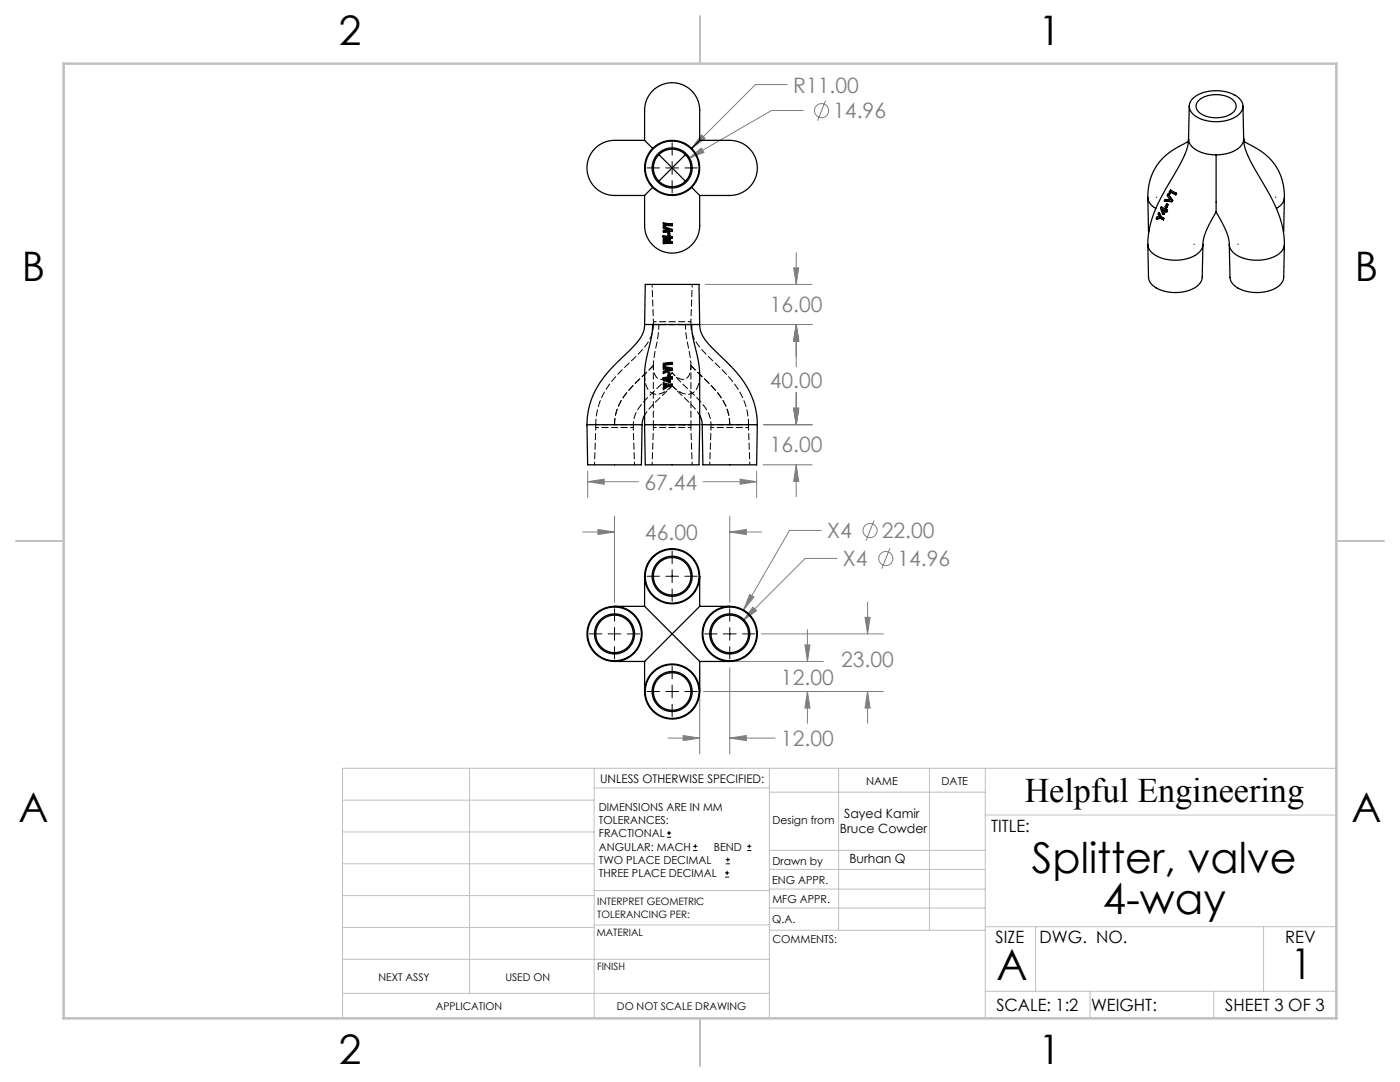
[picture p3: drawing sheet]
<svg xmlns="http://www.w3.org/2000/svg" width="279mm" height="216mm" viewBox="0 0 279 216" stroke-linecap="round" stroke-linejoin="round" font-family="sans-serif">
<g fill="none" stroke="#808080" stroke-width=".2">
<path d="M157.1 16.9h-6.3l-12.8 12.7M135.6 28.2l1.5 .6M137.4 31.6l2.6-2.1 .5 .9zM140 26.9l.7 .7-2.7 2zM160.3 22.1h-6.3l-16.6 9.5M164.8 20.1l-1.6 4M140.8 56.8h21.3M158.4 53.5h1l-.5 3.3zM158.9 50.4v6.4M139.3 64.8h22.8M158.9 64.8l.5 3.3h-1zM158.9 64.8v8.4"/>
<path d="M158.9 78.2v6.6M117.3 96.1l3.3-.5v1zM117.3 94v5.3M117.3 96.1h10.1M140.3 96.1h10.7M147.7 95.6l3.3 .5-3.3 .5zM151 94v5.3M152.3 92.8h9.8M152.4 84.8h9.7M158.4 81.5h1l-.5 3.3zM158.9 92.8l.5 3.3h-1zM158.9 92.8v6.3"/>
<path d="M116.3 106.2h6.3M119.3 105.7l3.3 .5-3.3 .5zM122.6 103v17.2M145.6 106.2l3.3-.5v1zM145.6 103v17.2M145.6 106.2h6.4M149.6 118.6l.9 .5-2.1 2.6zM163.9 105.8h-6.3l-9.2 15.9M167 111.4h-6.3l-12.4 12.4M174.4 103.8l-1.6 4.1M177.6 109.4l-1.6 4.1M139.6 133.3v17.1"/>
<path d="M140.4 138h35.9M140.9 132h23.4M145.6 133.3v17.1M150.3 121.1l.7 .8-2.7 1.9zM151.9 126.5h24.4M160.6 128.7h1l-.5 3.3zM161.1 138l.5 3.3h-1zM161.1 125.6v6.4M161.1 138v6.3M172.6 123.2h1l-.5 3.3zM173.1 120.1v6.4M173.1 138v6.3"/>
<path d="M173.1 138l.5 3.3h-1zM133.3 147.3h6.3M136.3 146.8l3.3 .5-3.3 .5zM145.6 147.3l3.3-.5v1zM145.6 147.3h9.1"/>
<circle cx="164" cy="22.1" r="1.41"/>
<circle cx="173.6" cy="105.9" r="1.41"/>
<circle cx="176.8" cy="111.5" r="1.41"/>
</g>
<g fill="none" stroke="#000" stroke-width=".2">
<path d="M129.1 33.5h2.5M132.9 33.5h2.5M134.1 28.5v2.5M134.1 32.2v2.6M134.1 36v2.5M136.7 33.5h2.5M129.1 115h2.5M132.9 115h2.5M134.1 110v2.4M134.1 113.7v2.6M134.1 117.5v2.5M136.7 115h2.5"/>
<path d="M117.6 126.5h2.5M121.4 126.5h2.5M122.6 121.5v2.4M122.6 125.2v2.6M122.6 129v2.5M125.2 126.5h2.5M129.1 138h2.5M132.9 138h2.5M134.1 133v2.4M134.1 136.7v2.6M136.7 138h2.5M140.6 126.5h2.5"/>
<path d="M144.4 126.5h2.5M145.6 121.5v2.4M145.6 125.2v2.6M145.6 129v2.5M148.2 126.5h2.5M134.1 140.5v2.5M133.1 167.1h.8M133.1 166.2h.8M133.5 165.8v.8M138.3 169.7h.9M138.3 168.9h.9M138.8 168.5v.8"/>
<path d="M144.7 175h.8M144.7 174.2h.8M144.8 172.4h.9M144.8 171.5h.9M145.1 173.8v.8M145.3 171.1v.8M149.1 169.7h.9M149.1 168.9h.9M149.5 168.5v.8"/>
</g>
<g fill="none" stroke="#c0c0c0" stroke-width=".2">
<path d="M68.4 159.7h50.2M93.7 153.3v44.9M118.6 153.3v49.9M118.6 157.2h34.9M153.5 153.3v49.9M153.5 158.1h43.1M167.4 153.3v32.3M185.5 153.3v32.3M196.6 153.3v49.9M266.7 153.3h-198.3v49.9M68.4 178.7h50.2M68.4 172.4h50.2"/>
<path d="M68.4 166h50.2M118.6 177.7h35.1M153.5 173.5h43.1M153.5 169.7h43.1M153.5 177.4h43.1M196.6 162.6h70.1M68.4 198.2h85.1M68.4 185.1h50.2M68.4 191.4h50.2M118.6 191.4h34.9M118.6 184.6h35.1M153.5 181.2h43.1"/>
<path d="M153.7 185.6h42.9M196.6 197.8h70.1M196.6 184.9h70.1M206.7 184.9v12.9M217.5 197.8v5.4M242.2 197.8v5.4M252.2 184.9v12.9"/>
</g>
<path d="M139.7 3.2v9.5M3.2 107.9h9.5M266.7 107.9h9.5M139.7 203.2v9.5" fill="none" stroke="#c0c0c0" stroke-width=".25"/>
<path d="M12.7 12.7h254v190.5h-254z" fill="none" stroke="#c0c0c0" stroke-width=".5"/>
<path d="M158.9 92.8l.5 3.3h-1zM158.4 81.5h1l-.5 3.3zM158.9 64.8l.5 3.3h-1zM158.4 81.5h1l-.5 3.3zM158.4 53.5h1l-.5 3.3zM158.9 64.8l.5 3.3h-1zM117.3 96.1l3.3-.5v1zM147.7 95.6l3.3 .5-3.3 .5zM173.1 138l.5 3.3h-1zM172.6 123.2h1l-.5 3.3zM149.6 118.6l-1.2 3.1 2.1-2.6zM150.3 121.1l-2 2.7 2.7-1.9zM136.3 146.8l3.3 .5-3.3 .5zM145.6 147.3l3.3-.5v1zM161.1 138l.5 3.3h-1zM160.6 128.7h1l-.5 3.3zM119.3 105.7l3.3 .5-3.3 .5zM145.6 106.2l3.3-.5v1zM140 26.9l-2 2.7 2.7-2zM137.4 31.6l3.1-1.2-.5-.9z" fill="#808080"/>
<g fill="none" stroke="#000" stroke-width=".25">
<path d="M238 19.7a7.7 7.7 0 0 1 9.4 0 2.16 2.16 0 0 1-.7 3.5 7.8 7.8 0 0 1-8.8-.6 1.99 1.99 0 0 1 .1-2.9zM128.6 39v2.6a17.7 17.7 0 0 0 .4 5.3 5.6 5.6 0 0 0 6.6 3.4 5.6 5.6 0 0 0 4-6.3v-5M128.6 28v-2.4a19.9 19.9 0 0 1 .4-5.5 5.5 5.5 0 0 1 6.6-3.4 5.5 5.5 0 0 1 4 6.3v5M128.6 28h-2.5a17.7 17.7 0 0 0-5.3 .3 5.6 5.6 0 0 0-3.4 6.7 5.6 5.6 0 0 0 6.3 4h4.9M128.6 28l1.7 1.6M130.3 37.4a5.5 5.5 0 0 0 7.7 0M130.3 29.6a5.5 5.5 0 0 0 0 7.8M130.3 29.6a5.5 5.5 0 0 1 7.7 0M130.3 37.4l-1.7 1.6M131.5 30.9l2.6 2.6M134.1 33.5l2.7 2.6M134.1 33.5l-2.6 2.6"/>
<path d="M136.8 30.9l-2.7 2.6M138 29.6a5.5 5.5 0 0 1 0 7.8M138 37.4l1.6 1.6M139.6 28h2.5a19.9 19.9 0 0 1 5.4 .3 5.5 5.5 0 0 1 3.4 6.7 5.5 5.5 0 0 1-6.2 4h-5.1M139.6 28l-1.6 1.6M229.1 39.4l.2 6.9M230.8 39.4h.1M233.1 38.7l.9 1.3M233.1 38.7l-.1 .3 .5 .8h-1l-.1 .3M233.1 38.7l.8 1.2M233.6 38.3l.9 .5M233.6 38.3l-.2 .3"/>
<path d="M233.6 38.3h.1M233.7 38.3l1 .6M233.7 38.3l-.2 .3h-.1M233.9 39.9l-.1 .3M233.9 39.9l.1 .1M234 40l-.1 .3M234.5 38.8l.2 .1M234.7 38.5l.1 .1-.1 .3M234.7 38.5l-.2 .3M234.7 38.5l-1.1-.6-.3 .4 .1 .3M237.2 28.2l-1.3 .7a10.8 10.8 0 0 0-6.7 11l.4 .8 1.1 .9M237.2 27.7a13.6 13.6 0 0 1-2.5 6.5 39.7 39.7 0 0 0-4.9 9.6l-.6 2.9a4 4 0 0 0 .4 3.4 7.7 7.7 0 0 0 7.7 1.4 3.4 3.4 0 0 0 2.9-3.6l.7-2.3 1.8-3.3"/>
<path d="M237.2 27.7l-.1 .6M237.2 27.7a3.4 3.4 0 0 0 2.8 2.8l1.3 .3 1.4 .1M237.3 21.2l-.1 6.5M239.2 20.1a5.6 5.6 0 0 1 7.1 .1 1.67 1.67 0 0 1-.8 2.6 5.8 5.8 0 0 1-6.4-.6 1.47 1.47 0 0 1 .1-2.1zM242.7 30.9v11.4M248.1 21.2l.1 6.5M248.2 27.7a13.6 13.6 0 0 0 2.5 6.5 39.7 39.7 0 0 1 4.9 9.6l.6 2.9a4.1 4.1 0 0 1-.4 3.4 7.7 7.7 0 0 1-7.7 1.4 3.4 3.4 0 0 1-2.9-3.6l-.2-.8a21.1 21.1 0 0 0-2.3-4.8M248.2 27.7v.5M248.2 27.7a3.4 3.4 0 0 1-2.7 2.8l-1.4 .3-1.4 .1M248.2 28.2l.2 .1a13.6 13.6 0 0 1 7 6.3l.7 2.3a7.3 7.3 0 0 1 0 3.3l-.5 .7-.9 .7M254.6 39.4h.1M256.3 39.4l-.2 6.9"/>
<path d="M132.3 47.2l1.2 .1M132.3 47.2v.2a1.88 1.88 0 0 0 1.5 .6v-.4h.3v-.2M132.4 44.6v-.1l1.7 .2v.1M132.4 45.3v-.2l1.7 .7v.1M132.4 44.6l1.7 .2M132.4 44.6a.3 .3 0 0 0 0 .4 .3 .3 0 0 0 .3 .1v-.2l1.4 .2v-.3M132.4 45.3v.2l1.2 .5-1.2 .1M132.4 45.3l1.7 .6M132.4 47.9l1 .5M132.9 47.5l.6 .1v.2zM133.3 45.9l-.9 .1v.1M133.4 46.7a.25 .25 0 0 0-.1 .3 .25 .25 0 0 0 .3 .1v-.4"/>
<path d="M133.4 46.7h.2M133.4 46.7v-.2h.2v.2M133.4 47.5l.1 .1M133.4 48.2h.7v.4h-1.7v-.4h.3M133.4 48.2l-1-.5v.4l.6 .3h-.6M133.4 48.4h.7M133.4 48.2v.2M133.5 47.2l-1.2-.2v.2M133.5 47.3h.3M133.5 47.3v-.2h.3v.2M133.8 47.2h.3v.2M133.8 47.3l.3 .1"/>
<path d="M134.1 45.9v.2l-1 .2-.7 .1v-.3M229.1 48.8l.1 6.5a3.3 3.3 0 0 0 2.7 2.7 7.7 7.7 0 0 0 7.4-1.2l.4-.5 .2-.8 .2-6.7M231.3 42.4l.5 .9M231.3 42.4l-.2 .3 .3 .5-.5 .1-.1 .3M231.3 42.4a1.27 1.27 0 0 0 .9 1.1M231.5 43.5l.2 .1M231.5 43.5l.6 .3M231.5 43.5l-.7 .1M231.7 43.6h-.9M231.7 43.6l.5 .3M231.9 41.7l.2 .6 .2-.4M231.9 41.7l.4 .2"/>
<path d="M231.9 41.7l.2 .1M232.1 43.8l.1 .1M232.1 41.8l.1 .4M232.1 41.8l.2 .1M232.2 43.5l.1 .1-.1 .3M232.2 43.5l-.1 .3M232.4 40.1l1.5 .2M232.4 40.1l1.4 .1M232.5 42.1h.1M232.5 42.1l.2 .1M232.5 42.1l-.3 .6-.2-.1M232.6 42.1l-.3 .7-.3-.2"/>
<path d="M232.6 42.1l.3 .2M232.7 41.6l.1 .1v.1M232.7 41.6l-.2-.1-.1 .2-.6-.4-.2 .3 .4 1M232.7 41.6l-.1 .2 .3 .1M232.7 42.2l.2 .1M232.9 41.9l-.2 .3M232.9 41.9l.1 .1-.1 .3M233 40.8h.1l-.2 .6-.3-.2M233 40.8l-.3 .5-.1-.1M233 40.8l-.2-.1-.2 .5M233.8 40.2l.1 .1M238.3 48.7v.1"/>
<path d="M245.3 48.8l.2 6.5a3.3 3.3 0 0 0 2.7 2.7 7.7 7.7 0 0 0 7.3-1.2l.4-.5 .3-.8 .1-6.7M247.1 48.7v.1M128.6 64.8a5.9 5.9 0 0 1-1.9 4l-1.4 1.4a27.4 27.4 0 0 0-6.9 8.5 14.6 14.6 0 0 0-1.3 6.1M128.6 64.8l.2-8h10.7l.1 8M128.6 64.8h1.7M130.3 64.8a31.4 31.4 0 0 1-1.3 6.8 42 42 0 0 0-.4 7.6v5.6M130.3 64.8h7.7M132.3 75.7v.1l1.2 .5M132.3 75.7l1.2 .4M132.4 73.4v.2l.9 .1M132.4 76.7l.6 .2-.6 .3v.6l1-.7M132.4 73.4l1.2 .2-1.2 .5v.3"/>
<path d="M132.4 73.4v-.2l.8 .1 .9 .2v.2M132.4 72.9h.3M132.4 72.9v.1l.3 .1v-.2M132.8 77l-.4-.1v-.5l1 .3 .7-.1v.5h-.7M132.9 75.5h.6v.3zM133.4 76.9l-1 .7M133.4 76.9v.2M133.5 76.1v.2M133.5 75.6l-.3 .1M133.6 74.8v-.4h-.2v.5M133.6 74.8l-.2 .1M133.6 74.8v.2h-.2v-.1"/>
<path d="M133.8 76.1h-.3M133.8 76.1v.1l-.3 .1M134.1 72.5v.2l-1.4 .2M134.1 73.7v.2l-1.7 .6v-.1M134.1 75.4v.2h-.3M134.1 76.9h-.7M134.1 75.4v-.2l-.6-.1v.1l-1.2 .2v.3M134.1 75.4h-.3v.7M134.1 73.7l-1.7 .7M134.1 72.5v-.2l-1.4 .1-.3 .1v.4M134.1 72.5l-1.4 .2v.2M138 64.8a31.3 31.3 0 0 0 1.3 6.8 54.6 54.6 0 0 1 .3 8.4v4.8"/>
<path d="M138 64.8h1.6M139.6 64.8a6.4 6.4 0 0 0 2.4 4.5 39.8 39.8 0 0 1 7 7.8 14.8 14.8 0 0 1 2.1 7.7M117.1 84.8h11M117.1 84.8l.2 8h10.7l.1-8M128.6 82.9l-.4 .9-.1 1M128.6 84.8h11M128.6 84.8l.2 8h10.7l.1-8M139.6 82.9l.4 1 .1 .9M140.1 84.8h11M140.1 84.8l.2 8h10.7l.1-8M128.6 115v6M139.6 115v6"/>
<path d="M122.6 132h6M122.6 121h6M128.6 132v6M128.6 121l5.5 5.5M134.1 126.5l5.5 5.5M134.1 126.5l-5.5 5.5M139.6 121h6M139.6 132h6M139.6 132v6M139.6 121l-5.5 5.5"/>
<circle cx="134.1" cy="33.5" r="3.7"/>
<circle cx="134.1" cy="33.5" r="4"/>
<circle cx="134.1" cy="33.5" r="5.4"/>
<circle cx="134.1" cy="115" r="5.5"/>
<circle cx="134.1" cy="115" r="3.7"/>
<circle cx="134.1" cy="115" r="5.4"/>
<circle cx="134.1" cy="115" r="4"/>
<circle cx="122.6" cy="126.5" r="3.7"/>
<circle cx="122.6" cy="126.5" r="5.5"/>
<circle cx="122.6" cy="126.5" r="5.4"/>
<circle cx="122.6" cy="126.5" r="4"/>
<circle cx="134.1" cy="138" r="5.4"/>
<circle cx="134.1" cy="138" r="4"/>
<circle cx="134.1" cy="138" r="5.5"/>
<circle cx="134.1" cy="138" r="3.7"/>
<circle cx="145.6" cy="126.5" r="4"/>
<circle cx="145.6" cy="126.5" r="3.7"/>
<circle cx="145.6" cy="126.5" r="5.5"/>
<circle cx="145.6" cy="126.5" r="5.4"/>
</g>
<g fill="none" stroke="#000" stroke-width=".2" stroke-dasharray="1.3 .6">
<path d="M128.6 74.7a4 4 0 0 0 1.6 3.8 3.8 3.8 0 0 0 3.9-1.5M130.4 72.9l-3.2 3.1a12.3 12.3 0 0 0-4.5 7.7l-.1 1M130.4 64.2v.6M132.9 75.7h.3M132.9 75.5v.2M133 77h-.2M133 77v-.1M133.4 74.6h.2M133.4 76.9v-.2M133.5 75.3l.3-.1M133.5 75.8v.2M133.5 75.4v-.2"/>
<path d="M133.6 73.8l-.3-.1M133.6 73.8v-.2M133.8 75.4h.3M133.8 75.4v-.2M137.9 72.9l3.1 3.1a12.3 12.3 0 0 1 4.6 7.7v1M137.9 64.8v-.6M139.6 74.7a4.3 4.3 0 0 1-1.5 3.8 3.2 3.2 0 0 1-3.5-1.1l-.5-.4M118.9 84.7v.6M122.6 84.7a10.6 10.6 0 0 1 3.6-7.6l4.2-4.2M126.4 85.3v-.6M130.4 84.7v.6M130.4 84.7h.1"/>
<path d="M130.5 84.7h-.1M136.8 84.7h-.5M137.9 85.3v-.6M137.9 84.7h.1M141.9 84.7v.6M145.6 84.7a10.6 10.6 0 0 0-3.5-7.6l-4.2-4.2M149.4 85.3v-.6"/>
</g>
<path d="M132.4 72.7l1.7-.2M132.4 73.4l1.7 .2" fill="none" stroke="#000" stroke-width=".2" stroke-dasharray="1.3 .6" stroke-dashoffset=".9"/>
<g fill="none" stroke="#000" stroke-width=".2" stroke-dasharray="1.3 .6" stroke-dashoffset=".7">
<path d="M130.1 56.8l.3 7.4M130.4 64.2h7.5M132.4 74.3l1.2-.5M134.2 74.4l.9 1a43.3 43.3 0 0 1 6 6.5l.5 1.2 .3 1.7M137.9 64.2l.2-7.4M118.9 84.7h3.7M118.9 85.3l-.3 7.5M126.4 85.3h-7.5M126.4 84.8a7 7 0 0 1 2.6-5.2l5.1-5.2M126.4 84.7h-3.8M126.6 92.8l-.2-7.5M130.4 84.7h7.5"/>
<path d="M130.4 85.3l-.3 7.5M137.9 85.3h-7.5M137.9 84.7h-7.5M138.1 92.8l-.2-7.5M141.9 85.3l-.3 7.5M145.6 84.7h-3.7M149.4 85.3h-7.5M149.4 84.7h-3.8M149.6 92.8l-.2-7.5"/>
</g>
<path d="M132.3 75.6l1.2-.2M138 64.8h-7.7" fill="none" stroke="#000" stroke-width=".2" stroke-dasharray="1.3 .6" stroke-dashoffset=".6"/>
<path d="M130.4 72.9a2.57 2.57 0 0 0 1.3 2.8 2.64 2.64 0 0 0 2.4-1.3M132.4 77.4l.6-.4M133.4 76.9l.7-.1M134.1 77l.6 .6a25.7 25.7 0 0 1 4.9 5.3M137.9 72.9a2.57 2.57 0 0 1-1.3 2.8 2.64 2.64 0 0 1-2.5-1.3M128.6 82.9a29.3 29.3 0 0 1 5.2-5.6l.3-.3" fill="none" stroke="#000" stroke-width=".2" stroke-dasharray="1.3 .6" stroke-dashoffset=".4"/>
<path d="M130.4 64.8h1.1M130.4 72.9v11.8M131.5 64.8h-1.1M132.4 76.6l1 .3M136.8 64.8h1.1M137.9 64.8h-1.1M137.9 84.7v-11.8" fill="none" stroke="#000" stroke-width=".2" stroke-dasharray="1.3 .6" stroke-dashoffset=".5"/>
<path d="M131.5 64.8l-.1 2-.9 4.7-.1 1.4M133.5 76l-.6-.3M136.8 64.8l.1 2 .9 4.7 .1 1.4" fill="none" stroke="#000" stroke-width=".2" stroke-dasharray="1.3 .6" stroke-dashoffset=".3"/>
<path d="M131.5 64.8h5.3M136.8 64.8h-5.3" fill="none" stroke="#000" stroke-width=".2" stroke-dasharray="1.3 .6" stroke-dashoffset="-.1"/>
<path d="M130.4 64.8a7.7 7.7 0 0 1-2.6 5.4l-1.4 1.4a24.3 24.3 0 0 0-6.6 8.3l-.3 .9a13.1 13.1 0 0 0-.6 4M149.4 84.8a14.2 14.2 0 0 0-4.4-10 56 56 0 0 1-5.8-6.1l-.3-.5a6.3 6.3 0 0 1-1-3.4" fill="none" stroke="#000" stroke-width=".2" stroke-dasharray="1.3 .6" stroke-dashoffset=".2"/>
<path d="M130.3 64.8h-1.7M138 64.8h1.6" fill="none" stroke="#000" stroke-width=".2" stroke-dasharray="1.3 .6" stroke-dashoffset=".8"/>
<g font-size="8.5">
<text x="205.9" y="174.2">Splitter, valve</text>
<text x="220.1" y="182.3">4-way</text>
<text x="198.9" y="195.5">A</text>
<text x="257.6" y="195.4">1</text>
</g>
<g font-size="8.1">
<text x="67.6" y="8.9">2</text>
<text x="207.3" y="8.9">1</text>
<text x="4.4" y="56.2">B</text>
<text x="270.4" y="56.2">B</text>
<text x="3.7" y="164.1">A</text>
<text x="269.7" y="164.1">A</text>
<text x="67.6" y="212.4">2</text>
<text x="207.3" y="212.4">1</text>
</g>
<text font-size="6.9" x="204.5" y="160.1">Helpful Engineering</text>
<g font-size="4.2" fill="#808080">
<text x="158.3" y="18.5">R11.00</text>
<text x="166.3" y="23.6">14.96</text>
<text x="153.6" y="62.3">16.00</text>
<text x="153.6" y="77.3">40.00</text>
<text x="153.6" y="90.2">16.00</text>
<text x="128.6" y="97.7">67.44</text>
<text x="128.7" y="107.8">46.00</text>
<text x="165.1" y="107.4">X4</text>
<text x="176" y="107.4">22.00</text>
<text x="168.2" y="113">X4</text>
<text x="179.1" y="113">14.96</text>
<text x="155.9" y="136.6">12.00</text>
<text x="167.9" y="133">23.00</text>
<text x="155.9" y="148.9">12.00</text>
</g>
<g font-size="3.4">
<text x="197.8" y="166">TITLE:</text>
<text x="198.7" y="188.1">SIZE</text>
<text x="207.5" y="188.1">DWG. NO.</text>
<text x="256.5" y="188.2">REV</text>
<text x="198.8" y="201.7">SCALE: 1:2</text>
<text x="217.7" y="201.8">WEIGHT:</text>
<text x="244.5" y="201.7">SHEET 3 OF 3</text>
</g>
<g font-size="2.5">
<text x="167.6" y="166.2">Bruce Cowder</text>
<text x="168.5" y="163.3">Sayed Kamir</text>
<text x="169.5" y="172.2">Burhan Q</text>
</g>
<text font-size="2.4" x="119.8" y="156.2">UNLESS OTHERWISE SPECIFIED:</text>
<g font-size="2.2">
<text x="119.5" y="161.8">DIMENSIONS ARE IN MM</text>
<text x="172.8" y="156.7">NAME</text>
<text x="187.9" y="156.7">DATE</text>
<text x="119.5" y="164.4">TOLERANCES:</text>
<text x="119.5" y="167.1">FRACTIONAL</text>
<text x="154.2" y="164.4">Design from</text>
<text x="119.5" y="169.7">ANGULAR: MACH</text>
<text x="119.5" y="172.4">TWO PLACE DECIMAL</text>
<text x="142.5" y="169.7">BEND</text>
<text x="154.2" y="172.5">Drawn by</text>
<text x="119.5" y="175">THREE PLACE DECIMAL</text>
<text x="154.1" y="176.5">ENG APPR.</text>
<text x="154.1" y="184.3">Q.A.</text>
<text x="154.1" y="180.3">MFG APPR.</text>
<text x="154.1" y="188.1">COMMENTS:</text>
</g>
<g font-size="2.1">
<text x="75.5" y="195.7">NEXT ASSY</text>
<text x="100.9" y="195.7">USED ON</text>
<text x="86.9" y="201.5">APPLICATION</text>
<text x="123.1" y="201.6">DO NOT SCALE DRAWING</text>
</g>
<g font-size="2">
<text x="119.2" y="180.6">INTERPRET GEOMETRIC</text>
<text x="119.2" y="183.1">TOLERANCING PER:</text>
<text x="119.1" y="186.7">MATERIAL</text>
<text x="119.1" y="193.5">FINISH</text>
</g>
</svg>
